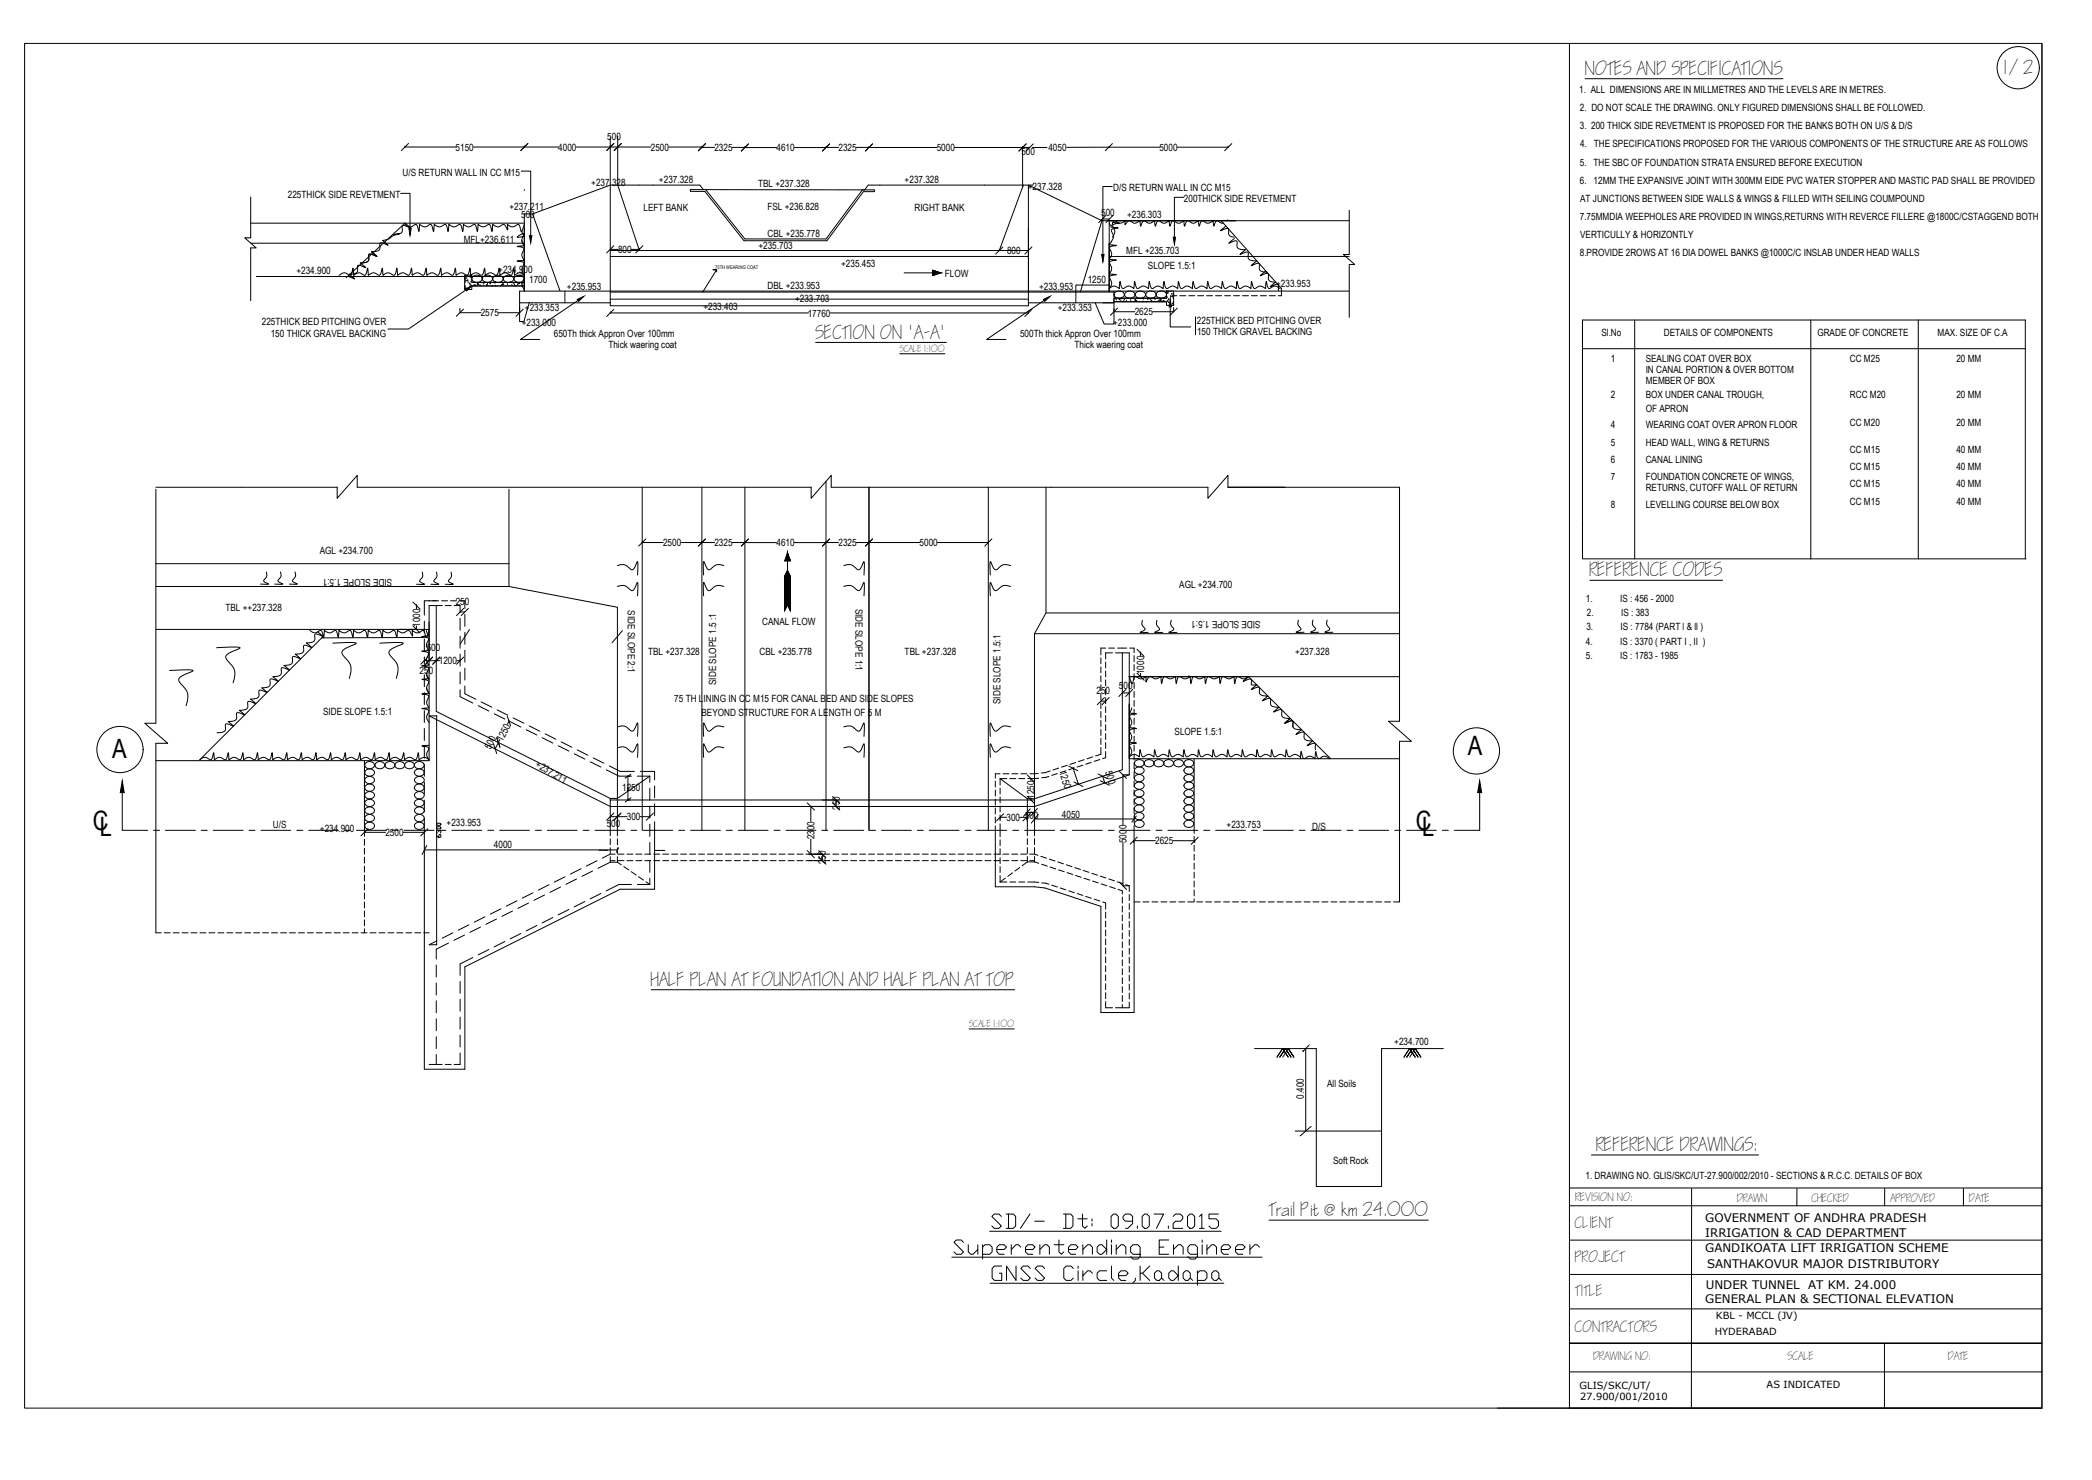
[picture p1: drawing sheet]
<svg xmlns="http://www.w3.org/2000/svg" width="1189mm" height="841mm" viewBox="0 0 1189 841" stroke-linecap="round" stroke-linejoin="round" font-family="sans-serif">
<!-- layer: STEEL -->
<g fill="none" stroke="#000" stroke-width=".57">
<path d="M14 25h1146v775h-1146zM892 25v775h-41M1160 25v775h-268M901 45h112M347 78v96h237v-69l42 20M351 77v28l12 37M230 84h.1M230 84h29M269 84h48M296 97h6v37M298 84h.1M327 84h20"/>
<path d="M347 84h.1M347 84h23M380 84h19M399 84h.1M399 84h7M416 84h25M423 84h.1M469 84h.1M477 84h-26M487 84h45M494 84h.1M542 84h39"/>
<path d="M581 84h.1M585 84h-4v22M587 84h8M630 84h.1M659 84h-53M669 84h29M698 84h.1M142 112v23M228 110h5v20M298 108h.1M400 108h-8v1h9l22 28h47l21-28M400 108l-2-3h-51l-44 17"/>
<path d="M400 108h97v1h-6M401 108l22 28h46l21-28M491 109h.1M582 105l-14 37M587 105h-94l-2 3M632 106h-5v39M673 112h-6v23M767 119v26M142 138h156M142 127h156M626 125h141M626 125l-12 41"/>
<path d="M626 124h4M630 125v41M630 138h.1M632 137l-2 2M694 125l34 39v4h-2M142 141v30M146 157h151M264 156h4v4h30v3h-30v2h-4zM264 158h.1M265 159h.1M265 160h.1M265 158h.1"/>
<path d="M265 159h1zM267 158h.1M267 157h.1M268 158h.1M269 157a2.8 2.8 0 0 1 3-1 2.8 2.8 0 0 1 2 3 2.9 2.9 0 0 1-4 2 2.9 2.9 0 0 1-2-3zM275 157a2.8 2.8 0 0 1 3-1 2.8 2.8 0 0 1 2 3 2.9 2.9 0 0 1-4 2 2.9 2.9 0 0 1-2-3zM281 157a2.8 2.8 0 0 1 3-1 2.8 2.8 0 0 1 2 3 2.9 2.9 0 0 1-4 2 2.9 2.9 0 0 1-2-3zM287 157a2.8 2.8 0 0 1 3-1 2.8 2.8 0 0 1 2 3 2.9 2.9 0 0 1-4 2 2.9 2.9 0 0 1-2-3zM293 157a2.8 2.8 0 0 1 3-1 2.8 2.8 0 0 1 2 3 2.9 2.9 0 0 1-4 2 2.9 2.9 0 0 1-2-3zM347 142h237M347 146h237M347 142h4"/>
<path d="M359 142h4M363 142h.1M407 154v-1h-2h2l-8 13M514 155h20M530 154v2v-1M530 154l4 1-4 2v-1M530 154l4 1-4 2zM568 142h.1M584 146h.1M630 146h137M767 150v30M261 175v3h12"/>
<path d="M264 164h.1M264 163h.1M264 161h.1M265 165l-33 22h-12M265 164h.1M266 161h.1M267 163h.1M267 161h.1M267 162h.1M268 162h.1M268 160h.1M268 160h30"/>
<path d="M268 163h30M269 162h1zM270 163h.1M271 162h.1M271 161h.1M272 161v1M273 162h.1M275 161h.1M277 162h-1h1M277 162h.1M278 161h.1M278 160h1"/>
<path d="M279 161h.1M279 163h1M281 163h1M281 161h.1M282 160h.1M285 162h.1M285 160h.1M286 161v1h-1zM288 162h.1M290 161h.1M291 162h.1M292 161h.1"/>
<path d="M292 162h.1M293 163h.1M294 161h.1M294 162h.1M295 161h.1M295 172v11h3l3-11M295 174v4h-12M297 161h.1M301 172h46M318 165l-15-43h-5v43M321 165v1M321 166v1"/>
<path d="M321 167v1M321 168v1M321 169v1M321 170v1M321 171v1M328 171l-32 22h11M347 178h.1M347 166h286M347 170h237M347 178h113M584 172h49v12h-6l-5-12M584 177v1h-112"/>
<path d="M593 171l-32 22h11M611 167h.1M611 168h.1M611 169h.1M611 170h.1M611 171h.1M611 172h.1M630 162h-19v4M633 169h30v-4h4v9h-4v-3h-30zM633 165v7h-6M633 171h30M633 175v2h12"/>
<path d="M634 166a2.8 2.8 0 0 1 3-1 2.8 2.8 0 0 1 2 3 2.9 2.9 0 0 1-4 2 2.9 2.9 0 0 1-2-3zM634 170h.1M636 170h.1M636 169h27M637 171h.1M637 170h.1M638 171h.1M639 171h.1M639 170h.1M640 166a2.8 2.8 0 0 1 3-1 2.8 2.8 0 0 1 2 3 2.9 2.9 0 0 1-4 2 2.9 2.9 0 0 1-2-3zM640 171h.1M641 169h.1"/>
<path d="M643 171h.1M645 170l1 1h-1zM646 169h.1M646 166a2.8 2.8 0 0 1 3-1 2.8 2.8 0 0 1 2 3 2.9 2.9 0 0 1-4 2 2.9 2.9 0 0 1-2-3zM646 171h.1M649 171h1M649 169h.1M650 170h.1M651 171h1M651 171h.1M652 166a2.8 2.8 0 0 1 3-1 2.8 2.8 0 0 1 2 3 2.9 2.9 0 0 1-4 2 2.9 2.9 0 0 1-2-4zM652 170h.1"/>
<path d="M652 169h1M653 170h.1M654 171h.1M654 171h1zM656 170h.1M658 166a2.8 2.8 0 0 1 3-1 2.8 2.8 0 0 1 2 3 2.9 2.9 0 0 1-4 2 2.9 2.9 0 0 1-2-4zM658 171h.1M659 170l1 1zM660 170h.1M660 171h.1M661 171h.1M661 171h1z"/>
<path d="M663 167h.1M663 169h.1M663 171h.1M664 171h.1M664 166h.1M664 167h.1M664 170h.1M664 172h.1M665 174v12h12M665 170h.1M665 168h1zM666 167h.1"/>
<path d="M666 169h.1M666 173h.1M666 168h.1M667 167h.1M667 170h.1M667 172h.1M667 173h.1M667 175v2h-12M667 168h2M670 168h4M676 168h3M679 180v10"/>
<path d="M681 168h3M686 168h3M691 168h3M696 168h3M701 168h3M706 168h3M711 168h4M716 168h4M721 168h4M767 165h-472v7h6M464 195h74M899 198h252"/>
<path d="M929 182v136M1029 182v136M1090 182v136M511 201h26M89 277h103M89 278v133M203 277h258M289 278v55M365 277v195M399 277v195M423 277v195M469 274v198"/>
<path d="M472 277h214M494 277v195M562 277v195M594 277v71l-6 12M698 277h97v133M899 298h.1M365 308h.1M365 308h12M387 308h19M399 308h.1M416 308h7M423 308h.1"/>
<path d="M423 308h18M448 314v30M451 308h18M469 308h.1M469 308h8M487 308h36M494 308h.1M533 308h29M562 308h.1M1151 318v-136h-252v136h252M89 333h200M89 320h200"/>
<path d="M151 325a6 6 0 0 1-1 5l3 2h-5M159 325a6 6 0 0 1-1 5l3 2h-5M168 325a6 6 0 0 1-2 5l3 2h-5M240 325a5 5 0 0 1-1 5l2 2h-4M248 325a5 5 0 0 1-1 5l2 2h-4M256 325a6 6 0 0 1-1 5l3 2h-5M289 333l62 12v127M351 321a6 6 0 0 1 8 3 7 7 0 0 0 3-5v8M351 333a6 6 0 0 1 8 3 7 7 0 0 0 3-5v8M411 321a6 6 0 0 0-8 3l-1-1-2-4v8M411 333a6 6 0 0 0-8 3l-1-1-2-4v8M448 324l1 3v20l-1-3-2 3v-20z"/>
<path d="M480 321a6 6 0 0 1 8 3 7 7 0 0 0 3-5v8M480 333a6 6 0 0 1 8 3 7 7 0 0 0 3-5v8M574 321a6 6 0 0 0-8 3l-1-1-2-4v8M574 333a6 6 0 0 0-8 2h-1l-2-4v8M903 330h76M89 358h155M237 344h.1M237 344v2M237 356v2M244 354v21h4M244 341h4M261 348h3"/>
<path d="M267 358l-6 8M354 358l-6 7M594 348h201M649 352a6 6 0 0 0 2 6l-3 1h4M657 352a6 6 0 0 0 2 6l-3 1h5M666 352a5 5 0 0 0 1 6l-3 1h5M738 352a6 6 0 0 0 1 6l-2 1h4M746 352a6 6 0 0 0 2 6l-3 1h4M754 352a6 6 0 0 0 2 6l-3 1h4M123 368h12h1l-5 3a2.9 2.9 0 0 0-2 4l1 1a8 8 0 0 1 3 10l-1 2M189 365h12l1 1-5 2a2.9 2.9 0 0 0-2 4v1a9 9 0 0 1 4 10v2M216 365h11l2 1-5 2a2.9 2.9 0 0 0-2 4v1a9 9 0 0 1 4 10l-1 2"/>
<path d="M241 375h3M241 362h-58M248 375h.1M248 375h2M260 375h1M261 375h.1M588 360h207M588 360v112M648 371h.1M648 371v2M96 381h11h3l-5 2a2.9 2.9 0 0 0-3 5l1 1a8 8 0 0 1 3 10v2M626 398h2"/>
<path d="M642 394h-4M642 385h153M648 385h.1M648 383v2M676 385h.1M676 384v1M710 384h.1M244 407l103 51h241l54-18M244 407h4v130h-4M289 410h.1M289 410l-1 2M351 413a6 6 0 0 1 8 2 7 7 0 0 0 3-4v7"/>
<path d="M411 413a6 6 0 0 0-8 2h-1l-2-4v7M480 413a6 6 0 0 1 8 2 7 7 0 0 0 3-4v7M574 413a6 6 0 0 0-8 2h-1l-2-4v7M89 432h155v-88h4v60l99 50M89 422v108M207 432v41h12M208 434a2.5 2.5 0 0 1 3-1 2.5 2.5 0 0 1 1 3 2.5 2.5 0 0 1-3 1 2.5 2.5 0 0 1-1-3zM208 438a2.5 2.5 0 0 1 3-1 2.5 2.5 0 0 1 1 3 2.5 2.5 0 0 1-3 1 2.5 2.5 0 0 1-1-3zM214 434a2.5 2.5 0 0 1 3-1 2.5 2.5 0 0 1 1 3 2.5 2.5 0 0 1-3 1 2.5 2.5 0 0 1-1-3zM219 434a2.5 2.5 0 0 1 4-1 2.5 2.5 0 0 1 1 3 2.5 2.5 0 0 1-4 1 2.5 2.5 0 0 1-1-3zM225 434a2.5 2.5 0 0 1 3-1 2.5 2.5 0 0 1 1 3 2.5 2.5 0 0 1-3 1 2.5 2.5 0 0 1-1-3zM231 434a2.5 2.5 0 0 1 3-1 2.5 2.5 0 0 1 1 3 2.5 2.5 0 0 1-4 1 2.5 2.5 0 0 1 0-3z"/>
<path d="M236 434a2.5 2.5 0 0 1 3-1 2.5 2.5 0 0 1 1 3 2.5 2.5 0 0 1-3 1 2.5 2.5 0 0 1-1-3zM236 438a2.5 2.5 0 0 1 3-1 2.5 2.5 0 0 1 1 3 2.5 2.5 0 0 1-3 1 2.5 2.5 0 0 1-1-3zM281 426h.1M283 422h.1M283 422l-2 4M284 420l-1 2M351 425a6 6 0 0 1 8 2 7 7 0 0 0 3-4v7M359 440l-4 2M411 425a6 6 0 0 0-8 2h-1l-2-4v7M480 425a6 6 0 0 1 8 2 7 7 0 0 0 3-4v7M574 425a6 6 0 0 0-8 2 7 7 0 0 1-3-4v7M610 437h.1"/>
<path d="M610 437l3 9M644 431h151M645 432a2.5 2.5 0 0 1 4 0 2.5 2.5 0 0 1 1 3 2.5 2.5 0 0 1-4 1 2.5 2.5 0 0 1-1-4zM645 437a2.5 2.5 0 0 1 4-1 2.5 2.5 0 0 1 1 3 2.5 2.5 0 0 1-4 1 2.5 2.5 0 0 1-1-3zM651 432a2.5 2.5 0 0 1 3 0 2.5 2.5 0 0 1 1 3 2.5 2.5 0 0 1-3 1 2.5 2.5 0 0 1-1-4zM656 432a2.5 2.5 0 0 1 4 0 2.5 2.5 0 0 1 1 3 2.5 2.5 0 0 1-4 1 2.5 2.5 0 0 1-1-4zM662 432a2.5 2.5 0 0 1 3 0 2.5 2.5 0 0 1 1 3 2.5 2.5 0 0 1-3 1 2.5 2.5 0 0 1-1-4zM668 432a2.5 2.5 0 0 1 3 0 2.5 2.5 0 0 1 1 3 2.5 2.5 0 0 1-3 1 2.5 2.5 0 0 1-1-4zM673 432a2.5 2.5 0 0 1 4 0 2.5 2.5 0 0 1 1 3 2.5 2.5 0 0 1-4 1 2.5 2.5 0 0 1-1-4zM673 437a2.5 2.5 0 0 1 4-1 2.5 2.5 0 0 1 1 3 2.5 2.5 0 0 1-4 1 2.5 2.5 0 0 1-1-3zM679 431v41M795 421v92"/>
<path d="M69 450v22M208 442a2.5 2.5 0 0 1 3-1 2.5 2.5 0 0 1 1 4 2.5 2.5 0 0 1-3 0 2.5 2.5 0 0 1-1-3zM208 451a2.5 2.5 0 0 1 3-1 2.5 2.5 0 0 1 1 3 2.5 2.5 0 0 1-3 1 2.5 2.5 0 0 1-1-3zM208 446a2.5 2.5 0 0 1 3 0 2.5 2.5 0 0 1 1 3 2.5 2.5 0 0 1-3 1 2.5 2.5 0 0 1-1-4zM208 459a2.5 2.5 0 0 1 3 0 2.5 2.5 0 0 1 1 3 2.5 2.5 0 0 1-3 1 2.5 2.5 0 0 1-1-4zM208 455a2.5 2.5 0 0 1 3-1 2.5 2.5 0 0 1 1 4 2.5 2.5 0 0 1-3 0 2.5 2.5 0 0 1-1-3zM236 446a2.5 2.5 0 0 1 3 0 2.5 2.5 0 0 1 1 3 2.5 2.5 0 0 1-3 1 2.5 2.5 0 0 1-1-4zM236 455a2.5 2.5 0 0 1 3-1 2.5 2.5 0 0 1 1 4 2.5 2.5 0 0 1-3 0 2.5 2.5 0 0 1-1-3zM236 442a2.5 2.5 0 0 1 4-1 2.5 2.5 0 0 1 0 4 2.5 2.5 0 0 1-3 0 2.5 2.5 0 0 1-1-3zM236 451a2.5 2.5 0 0 1 4-1 2.5 2.5 0 0 1 0 3 2.5 2.5 0 0 1-3 1 2.5 2.5 0 0 1-1-3zM236 459a2.5 2.5 0 0 1 4 0 2.5 2.5 0 0 1 0 3 2.5 2.5 0 0 1-3 1 2.5 2.5 0 0 1-1-4zM347 454v18"/>
<path d="M347 455h241M357 448h.1M358 441h-1v14M359 453l-4 3M369 441l-18 13h-4M461 458v9M467 455h8v3h-8M568 442l16 12M584 454v18M586 442h.1M586 442v2M586 453v2"/>
<path d="M613 446h.1M627 441l1 4M642 440v-69h-4v66l-50 17h-4M642 440h-4v29M645 441a2.5 2.5 0 0 1 4-1 2.5 2.5 0 0 1 1 3 2.5 2.5 0 0 1-4 1 2.5 2.5 0 0 1-1-3zM645 449a2.5 2.5 0 0 1 4 0 2.5 2.5 0 0 1 1 3 2.5 2.5 0 0 1-4 1 2.5 2.5 0 0 1-1-4zM645 458a2.5 2.5 0 0 1 4-1 2.5 2.5 0 0 1 1 4 2.5 2.5 0 0 1-4 0 2.5 2.5 0 0 1-1-3zM645 445a2.5 2.5 0 0 1 4-1 2.5 2.5 0 0 1 1 4 2.5 2.5 0 0 1-4 0 2.5 2.5 0 0 1-1-3zM645 454a2.5 2.5 0 0 1 4-1 2.5 2.5 0 0 1 1 3 2.5 2.5 0 0 1-4 1 2.5 2.5 0 0 1-1-3zM673 441a2.5 2.5 0 0 1 4-1 2.5 2.5 0 0 1 1 3 2.5 2.5 0 0 1-4 1 2.5 2.5 0 0 1-1-3zM673 449a2.5 2.5 0 0 1 4 0 2.5 2.5 0 0 1 1 3 2.5 2.5 0 0 1-4 1 2.5 2.5 0 0 1-1-4zM673 445a2.5 2.5 0 0 1 4-1 2.5 2.5 0 0 1 1 4 2.5 2.5 0 0 1-4 0 2.5 2.5 0 0 1-1-3z"/>
<path d="M673 458a2.5 2.5 0 0 1 4-1 2.5 2.5 0 0 1 1 4 2.5 2.5 0 0 1-4 0 2.5 2.5 0 0 1-1-3zM673 454a2.5 2.5 0 0 1 4-1 2.5 2.5 0 0 1 1 3 2.5 2.5 0 0 1-4 1 2.5 2.5 0 0 1-1-3zM841 450v22M208 464a2.5 2.5 0 0 1 3-1 2.5 2.5 0 0 1 1 3 2.5 2.5 0 0 1-3 1 2.5 2.5 0 0 1-1-3zM208 468a2.5 2.5 0 0 1 3-1 2.5 2.5 0 0 1 1 4 2.5 2.5 0 0 1-3 0 2.5 2.5 0 0 1-1-3zM236 468a2.5 2.5 0 0 1 3-1 2.5 2.5 0 0 1 1 4 2.5 2.5 0 0 1-3 0 2.5 2.5 0 0 1-1-3zM236 464a2.5 2.5 0 0 1 4-1 2.5 2.5 0 0 1 0 3 2.5 2.5 0 0 1-3 1 2.5 2.5 0 0 1-1-3zM248 475l1 1h1l1-1h-2v1M248 470h2l1 1h-2zM248 468h2l1 1h-2zM249 473v-1h-1l1 1M249 472h2l-1 1"/>
<path d="M347 464h4M351 464h.1M351 464h5M364 464h5M369 464h.1M372 472v33h-20l-88 44v59h-23v-135h-12M461 477v8h6M566 472v32h22l6 1 32 10v60h18v-103M572 464h-4v2M580 464h3v2M588 465h56M588 467v-5h-4v5"/>
<path d="M590 463l-4 5M638 479v24h4M645 462a2.5 2.5 0 0 1 4 0 2.5 2.5 0 0 1 1 3 2.5 2.5 0 0 1-4 1 2.5 2.5 0 0 1-1-4zM645 467a2.5 2.5 0 0 1 4-1 2.5 2.5 0 0 1 1 3 2.5 2.5 0 0 1-4 1 2.5 2.5 0 0 1-1-3zM646 464l-3 3M657 478h-13v1M667 478h12v1M673 462a2.5 2.5 0 0 1 4 0 2.5 2.5 0 0 1 1 3 2.5 2.5 0 0 1-4 1 2.5 2.5 0 0 1-1-4zM673 467a2.5 2.5 0 0 1 4-1 2.5 2.5 0 0 1 1 3 2.5 2.5 0 0 1-4 1 2.5 2.5 0 0 1-1-3zM241 483h110M243 480l-3 6M341 483h4"/>
<path d="M352 482l-2 2M372 483h6M459 485h8v4h-8M370 562h207M551 585h25M713 596h35v78h37v-78h35M740 598h.1M742 596v47M744 594l-4 4M736 643h49M745 640l-6 5M904 656h95"/>
<path d="M892 675h269M961 675v125M1021 675v10M1071 675v10M1116 675v10M562 700h132M721 693h91M892 685h268M541 714h176M892 705h268M563 729h133M892 724h268"/>
<path d="M892 744h268M892 780h268M1071 763v37M1160 763h-268h268"/>
<circle cx="1147" cy="38" r="12"/>
<circle cx="68" cy="426" r="13"/>
<circle cx="839" cy="427" r="13"/>
</g>
<!-- layer: 0 -->
<g fill="none" stroke="#000" stroke-width=".57">
<path d="M232 82l-4 4M300 82l-4 4M349 82l-4 4M353 82l-4 4M401 82l-4 4M425 82l-4 4M471 82l-4 4M496 82l-4 4M583 82l-4 4M587 82l-4 4M632 82l-4 4M700 82l-4 4"/>
<path d="M142 135h-3l7 6h-4M230 127a4 4 0 0 0 6 1h1l1 4v-5a4 4 0 0 0 7 1h1v4l1-5a4 4 0 0 0 6 1h1l1 4v-5a4 4 0 0 0 6 1l2 4v-5a4 4 0 0 0 7 1l1 4 1-5a4 4 0 0 0 6 1h1l1 4v-5a4 4 0 0 0 6 1h1l2 3-1-4a4 4 0 0 0 7 1l1 4 2-5M297 137l1 3h-4h3a1.1 1.1 0 0 1 1 1 1.1 1.1 0 0 1 0 1 4 4 0 0 0 0 6h-4l3 1a1.1 1.1 0 0 1 1 0 1.1 1.1 0 0 1 0 2 4 4 0 0 0 0 5l-4 1h3a1.1 1.1 0 0 1 1 1 1.1 1.1 0 0 1 0 1 4 4 0 0 0 0 6M297 131l1 3-4 1a3 3 0 0 1 4-2l-1 1a4 4 0 0 0 1 6M349 140l-4 4M365 140l-4 4M628 122l-4 4M630 127l1 1h1a2.2 2.2 0 0 1 2-2 3 3 0 0 0 6-1l-1 3 1-1a2.4 2.4 0 0 1 2-2 2.4 2.4 0 0 1 2 2h2l2-2v4l1-2a1.3 1.3 0 0 1 1-2 1.3 1.3 0 0 1 1 1 3 3 0 0 0 5-1l1 3a2.5 2.5 0 0 1 2-3v1a3 3 0 0 0 5-1l1 4 1-2a1.3 1.3 0 0 1 0-2 1.3 1.3 0 0 1 2 1 3 3 0 0 0 5-1v4l1-2a1.3 1.3 0 0 1 1-2 1.3 1.3 0 0 1 1 1 3 3 0 0 0 5-1l1 3a2.5 2.5 0 0 1 1-3l1 1a3 3 0 0 0 5-1l1 4v-1a1.7 1.7 0 0 1 0-2 1.7 1.7 0 0 1 2 0l3 1M630 139h4l-2 1a1.1 1.1 0 0 0-1 1 1.1 1.1 0 0 0 0 1 4 4 0 0 1-1 5l4 1h-2a1.1 1.1 0 0 0-1 1 1.1 1.1 0 0 0 0 1 4 4 0 0 1-1 6h4l-2 1a1.1 1.1 0 0 0-1 0 1.1 1.1 0 0 0 0 1 4 4 0 0 1-1 6M630 138v27M631 129l4 1h-2a1.1 1.1 0 0 0-1 1 1.1 1.1 0 0 0 0 1 4 4 0 0 1-1 5M632 126l4 1h-2a1.1 1.1 0 0 0-2 1 1.1 1.1 0 0 0 1 1 4 4 0 0 1-1 6"/>
<path d="M633 122l-5 4M697 128l-3 3 3-1h1a3 3 0 0 0 0 4 3 3 0 0 0 3 1M698 125h.1M700 125h.1M701 136l-3 2h2a2 2 0 0 1 3-1v1a2.9 2.9 0 0 0 0 3 2.9 2.9 0 0 0 3 1h2l-3 3 1-1a2 2 0 0 1 3 0 3 3 0 0 0 1 3 3 3 0 0 0 3 1h1l-3 3 3-1a1.2 1.2 0 0 1 1 0 1.2 1.2 0 0 1 1 1 3 3 0 0 0 1 3 3 3 0 0 0 3 1M205 149a4 4 0 0 0 5-2v-2a1.5 1.5 0 0 1 2 0l2 1-3-3a3 3 0 0 0 5-3 1.2 1.2 0 0 1 0-2 1.2 1.2 0 0 1 2 0l3 1-4-2a8 8 0 0 0 6-3l4-1h-3a3 3 0 0 0 5-2v-1a1.2 1.2 0 0 1 0-2 1.2 1.2 0 0 1 1 0l3 1-3-2-33 30M211 143l3 3-1-1a2 2 0 0 0-3 0h-1a3 3 0 0 1 0 3 3 3 0 0 1-3 1h-1l3 3h-2a2 2 0 0 0-3-1 3 3 0 0 1 0 4 3 3 0 0 1-3 1h-2l4 3-1-1a2.7 2.7 0 0 0-4 0M298 156h-1a3 3 0 0 0-5 0v-4l-1 3a1.1 1.1 0 0 1 0 1 1.1 1.1 0 0 1-1 0 4 4 0 0 0-6 0v-4l-1 3a1.1 1.1 0 0 1 0 1 1.1 1.1 0 0 1-2 0 4 4 0 0 0-5 0l-1-4v3a1.1 1.1 0 0 1-1 1 1.1 1.1 0 0 1-1 0 4 4 0 0 0-6 0v-4l-1 3a1.1 1.1 0 0 1 0 1 1.1 1.1 0 0 1-1 0 4 4 0 0 0-6 0v-4l-1 3a1.1 1.1 0 0 1 0 1 1.1 1.1 0 0 1-2 0 4 4 0 0 0-5 0l-1-4v3a1.2 1.2 0 0 1-1 1 1.2 1.2 0 0 1-1 0 4 4 0 0 0-5 0l-1-4-1 3a1.1 1.1 0 0 1 0 1 1.1 1.1 0 0 1-1 0 4 4 0 0 0-6 0v-4l-1 3a1.1 1.1 0 0 1 0 1 1.1 1.1 0 0 1-2 0 4 4 0 0 0-5 0v-4l-1 3a1.1 1.1 0 0 1-1 1 1.1 1.1 0 0 1-1 0 4 4 0 0 0-5 0l-1-4v3a1.1 1.1 0 0 1-1 1 1.1 1.1 0 0 1-1 0 4 4 0 0 0-6 0v-4l-1 3a1.1 1.1 0 0 1 0 1 1.1 1.1 0 0 1-2 0 4 4 0 0 0-5 0v-4l-1 3a1.1 1.1 0 0 1-1 1 1.1 1.1 0 0 1-1 0 4 4 0 0 0-5 0M570 140l-4 4M586 140l-4 4M719 154l-3 3 4-2a.9 .9 0 0 1 1 1 .9 .9 0 0 1 0 1 3 3 0 0 0 1 3 3 3 0 0 0 3 0M767 145h-4l7 5h-3"/>
<path d="M263 176l-4 4M297 176l-4 4M349 176l-4 4M586 176l-4 4M630 164l1-1a3 3 0 0 1 5 1v-4l1 3a1.1 1.1 0 0 0 1 1 1.1 1.1 0 0 0 1 0 4 4 0 0 1 5 0l1-4v3a1.1 1.1 0 0 0 1 1 1.1 1.1 0 0 0 1 0 4 4 0 0 1 6 0v-4l1 3a1.1 1.1 0 0 0 0 1 1.1 1.1 0 0 0 2 0 4 4 0 0 1 5 0v-4l1 3a1.1 1.1 0 0 0 1 1 1.1 1.1 0 0 0 1 0 4 4 0 0 1 5 0l1-4v3a1.1 1.1 0 0 0 1 1 1.1 1.1 0 0 0 1 0 4 4 0 0 1 6 0v-4l1 3a1.1 1.1 0 0 0 0 1 1.1 1.1 0 0 0 2 0 4 4 0 0 1 5 0v-4l1 3a1.1 1.1 0 0 0 1 1 1.1 1.1 0 0 0 1 0 4 4 0 0 1 5 0l1-4v3a1.1 1.1 0 0 0 1 1 1.1 1.1 0 0 0 1 0 4 4 0 0 1 6 0v-4l1 3a1.1 1.1 0 0 0 0 1 1.1 1.1 0 0 0 1 0 4 4 0 0 1 6 0v-4l1 3a1.1 1.1 0 0 0 0 1 1.1 1.1 0 0 0 2 0 4 4 0 0 1 5 0l1-4v3a1.1 1.1 0 0 0 1 1 1.1 1.1 0 0 0 1 0 4 4 0 0 1 5 0M635 175l-4 4M669 175l-4 4M725 160l-3 3h1a2.6 2.6 0 0 1 4-1v3M192 277v6l11-13v7M461 277v6l11-13v7M686 277v6l12-13v7M367 306l-4 4"/>
<path d="M401 306l-4 4M425 306l-4 4M471 306l-4 4M496 306l-4 4M564 306l-4 4M176 358a4 4 0 0 0 6 0l1 1 1 3v-4a4 4 0 0 0 7 0v1l1 3 1-4a4 4 0 0 0 6 0l1 1 1 3v-4a4 4 0 0 0 6 0l1 1 1 3v-4a4 4 0 0 0 6 0l1 1 1 3 1-4a4 4 0 0 0 6 0l1 1v3l1-4a4 4 0 0 0 6 0l2 3v-3a4 4 0 0 0 7 0l1 4 2-4M180 359l4 3-2-1a2 2 0 0 0-3 0 3 3 0 0 1 0 3 3 3 0 0 1-4 1h-1l3 3-1-1a2 2 0 0 0-3 0h-1a3 3 0 0 1 0 4 3 3 0 0 1-3 1h-1l3 2h-2a1.5 1.5 0 0 0-3 0 3 3 0 0 1 0 3 3 3 0 0 1-3 1h-2l4 3-3-1a1.5 1.5 0 0 0-2 0 2.9 2.9 0 0 1 0 3 2.9 2.9 0 0 1-4 1h-1l3 3h-1a2.1 2.1 0 0 0-4-1v1a2.9 2.9 0 0 1 0 3 2.9 2.9 0 0 1-3 1h-1l3 3-2-1a2.1 2.1 0 0 0-3 0 3 3 0 0 1 0 3 3 3 0 0 1-3 1h-2l3 3-1-1a2.1 2.1 0 0 0-3 0 3 3 0 0 1-1 4 3 3 0 0 1-3 1h-1l3 2-2-1a1.4 1.4 0 0 0-1 0 1.4 1.4 0 0 0-2 1 2.9 2.9 0 0 1 0 3 2.9 2.9 0 0 1-3 1h-1l3 3-2-1a2.1 2.1 0 0 0-3 0 2.9 2.9 0 0 1 0 3 2.9 2.9 0 0 1-3 1h-2M235 356l4 4M235 342l4 4M241 353v7M242 358l2 3-4 1h2a1.1 1.1 0 0 1 1 1 1.1 1.1 0 0 1 0 1 4 4 0 0 0 1 6h-4h2a1.1 1.1 0 0 1 1 1 1.1 1.1 0 0 1 0 1 4 4 0 0 0 1 6h-4l2 1a1.1 1.1 0 0 1 1 0 1.1 1.1 0 0 1 0 2 4 4 0 0 0 1 5M244 341h-3v9"/>
<path d="M246 341h3M248 344h3M251 341h3M253 344h3M256 341h3M258 344h3v4M261 341h3v5M261 351v7M263 346l-4 4M264 349v7M264 359v7M266 346l-4 4"/>
<path d="M184 362l-70 70v-1a4 4 0 0 1 6 1l1-1v-3l1 4a4 4 0 0 1 6 0l2-4v4a4 4 0 0 1 6 0l1-1 1-3v4l1-1a4 4 0 0 1 6 1v-1l1-3 1 4a4 4 0 0 1 6 0l1-1 1-3v4a4 4 0 0 1 6 0l1-1 1-3v4l1-1a4 4 0 0 1 6 1v-1l1-3 1 4 1-1a4 4 0 0 1 5 1l1-1 1-3v4a4 4 0 0 1 6 0l2-4v4a4 4 0 0 1 6 0l1-1 1-3 1 4v-1a4 4 0 0 1 6 1l1-1 1-3v4a4 4 0 0 1 6 0l1-1 1-3v4a4 4 0 0 1 6 0l1-1 1-3 1 4a4 4 0 0 1 6 0l1-1v-3l1 4 1-1a4 4 0 0 1 5 1l1-1 1-3v4a4 4 0 0 1 6 0M241 363v7M241 373v7M243 373l-4 4M246 373l-4 4M250 373l-4 4M261 362v6M261 372v6M263 373l-4 4M264 370v6M264 380v6M626 374v3"/>
<path d="M626 379v3M628 368h-2v4M628 376v4M630 368h3M632 371h-4v4M634 371h4M635 368h5M642 368h2v3M644 373v3M644 378v3M646 369l4 4M241 383v7"/>
<path d="M241 394v6M242 391l2 3h-4l2 1a1.1 1.1 0 0 1 2 0 1.1 1.1 0 0 1-1 2 4 4 0 0 0 1 5l-4 1h2a1.1 1.1 0 0 1 2 1 1.1 1.1 0 0 1-1 1 4 4 0 0 0 1 6M242 383l2 3h-4h2a1.1 1.1 0 0 1 2 1 1.1 1.1 0 0 1-1 1 4 4 0 0 0 1 6M261 382v7M261 392v4l8 4M264 390v4l6 3M273 399l6 3M626 384v3M626 389v4M626 394v4M626 399v4M628 396l-4 4"/>
<path d="M628 381v4M628 386v4M628 391v4M628 397v3M630 396l-4 4M640 392l-4 4M642 384l1 4 1-2a1.4 1.4 0 0 1 1-2 1.4 1.4 0 0 1 2 1 3 3 0 0 0 4-1v4l1-2a2 2 0 0 1 1-2 2 2 0 0 1 3 1 3 3 0 0 0 4-1v4l1-2a1.2 1.2 0 0 1 0-1 1.2 1.2 0 0 1 2 0 3 3 0 0 0 5-1v4l1-2a1.2 1.2 0 0 1 1-1 1.2 1.2 0 0 1 1 0 3 3 0 0 0 5-1l1 4v-2a1.2 1.2 0 0 1 1-1 1.2 1.2 0 0 1 1 0 3 3 0 0 0 6-1v4l1-2a1.2 1.2 0 0 1 0-1 1.2 1.2 0 0 1 2 0 3 3 0 0 0 5-1v4l1-2a1.2 1.2 0 0 1 1-1 1.2 1.2 0 0 1 1 0 3 3 0 0 0 5-1l1 4v-2a1.2 1.2 0 0 1 1-1 1.2 1.2 0 0 1 1 0 3 3 0 0 0 6-1M642 385h.1M644 392l-4 4M644 383v3M644 388v3M644 393v3"/>
<path d="M644 398v3M646 383l4 4M710 385l-4 2h1a2.7 2.7 0 0 1 4-1v3h3l-3 3 2-1a1.5 1.5 0 0 1 3 0 2.9 2.9 0 0 0 0 3 2.9 2.9 0 0 0 3 1l2 1-4 2h2a2 2 0 0 1 3-1v1a2.9 2.9 0 0 0 0 3 2.9 2.9 0 0 0 3 1h2l-3 3 1-1a2 2 0 0 1 3 0 3 3 0 0 0 1 3 3 3 0 0 0 3 1h1l-3 3h1a2.7 2.7 0 0 1 4-1v3M710 385l46 46M710 385h.1M89 411h-7l13 11h-6M241 404v7M241 414v7M248 407h.1M272 401l6 3M281 406l6 3M282 419l2 6"/>
<path d="M283 403l6 3M288 407l2 6M290 410l6 3M292 408l6 3M299 415l6 3M301 412l6 4M308 419l6 3M310 417l6 3M626 404v4M626 409v4M626 415v3M626 420v3"/>
<path d="M628 402v3M628 407v3M628 412v3M628 417v3M642 400v31h5M643 402l-1 3 4 1h-3a1.1 1.1 0 0 0-1 1 1.1 1.1 0 0 0 0 1 4 4 0 0 1 0 5l4 1h-3a1.1 1.1 0 0 0-1 1 1.1 1.1 0 0 0 0 1 4 4 0 0 1 0 6h4l-3 1a1.1 1.1 0 0 0-1 0 1.1 1.1 0 0 0 0 2 4 4 0 0 1 0 5M644 403v3M644 408v4M644 413v4M644 418v4M733 408l-3 3 2-1a1.5 1.5 0 0 1 3 0 3 3 0 0 0 0 4 3 3 0 0 0 3 1h2l-4 2h3a1.5 1.5 0 0 1 2 0 2.9 2.9 0 0 0 0 3 2.9 2.9 0 0 0 4 1h1l-3 3 1-1a2.7 2.7 0 0 1 3 0l1 3M795 410h-6l13 11h-7"/>
<path d="M241 424v7M241 434v7M244 423l-4 1h2a1.1 1.1 0 0 1 2 1 1.1 1.1 0 0 1-1 1 4 4 0 0 0 1 6M280 423l2 5M317 424l6 3M319 422l6 3M326 428l6 3M328 426l6 3M335 433l7 3M337 431l6 3M345 437l7 4h7M346 435l6 3h9"/>
<path d="M364 438h8v5M568 440h-2v2M570 440h3M575 440h3M580 440h4M590 439l-5 1M597 438l-5 1M601 440l-3 1M602 436l-4 2M606 438l-3 1M606 435l-3 1M607 435l5 3"/>
<path d="M611 436l-4 1M611 433l-3 1M615 435l-3 1M616 432l-3 1M620 433l-3 1M621 430l-3 1M624 440l5 2M625 432l-3 1M626 425v4l-3 1M628 422v3M628 427v4h-1M636 438l4 4"/>
<path d="M642 430a3 3 0 0 1 5 0l1-4 1 3a1.2 1.2 0 0 0 0 1 1.2 1.2 0 0 0 1 0 3 3 0 0 1 6 0v-4l1 3a1.2 1.2 0 0 0 0 1 1.2 1.2 0 0 0 2 0 3 3 0 0 1 5 0l1-4v3a1.2 1.2 0 0 0 1 1 1.2 1.2 0 0 0 1 0 3 3 0 0 1 5 0l1-4v3a1.2 1.2 0 0 0 1 1 1.2 1.2 0 0 0 1 0 3 3 0 0 1 6 0v-4l1 3a1.2 1.2 0 0 0 0 1 1.2 1.2 0 0 0 2 0 3 3 0 0 1 5 0v-4l1 3a1.2 1.2 0 0 0 1 1 1.2 1.2 0 0 0 1 0 3 3 0 0 1 5 0l1-4v3a1.2 1.2 0 0 0 1 1 1.2 1.2 0 0 0 1 0 3 3 0 0 1 6 0v-4l1 3a1.2 1.2 0 0 0 0 1 1.2 1.2 0 0 0 2 0 3 3 0 0 1 5 0v-4l1 3a1.2 1.2 0 0 0 1 1 1.2 1.2 0 0 0 1 0 3 3 0 0 1 5 0l1-4v3a1.2 1.2 0 0 0 1 1 1.2 1.2 0 0 0 1 0 3 3 0 0 1 6 0v-4l1 3a1.2 1.2 0 0 0 0 1 1.2 1.2 0 0 0 1 0 3 3 0 0 1 6 0M644 423v4M644 429v3M644 434v3M644 439v3M739 431v-4l1 3a1.2 1.2 0 0 0 1 1 1.2 1.2 0 0 0 1 0 3 3 0 0 1 5 0l1-4v3a1.2 1.2 0 0 0 1 1 1.2 1.2 0 0 0 1 0 3 3 0 0 1 6 0M241 444v7M241 455v6M357 455h.1M357 441h.1M362 441h7v4M369 448v7"/>
<path d="M369 458v7M372 447v6M372 457v7M459 456l4 4M473 456l4 4M473 453l4 4M566 444v3M566 449v3M566 454v3M566 459v4M568 448v3M568 453v3"/>
<path d="M568 458v3M572 442h-4v4M574 442h3M579 442h3M584 453l4 4M584 440l4 4M585 460l-3 4M590 459l-4 5M590 442h-6M596 441l-4 1M610 444l5 3M625 444l5 2"/>
<path d="M644 444v3M644 449v3M644 454v3M644 459v3M69 472h15M87 472h4M94 472h17M114 472h4M121 472h17M142 472h3M148 472h17M169 472h3"/>
<path d="M175 472h17M196 472h3M203 472h17M207 473v2M207 477v3M209 471l-4 4M223 472h3M230 472h17M241 465v8M243 471l-4 4M250 472h3M257 472h17"/>
<path d="M277 472h4M284 472h17M304 472h4M311 472h17M331 472h4M338 472h17M347 472v3M347 477v3M349 462l-4 4M351 472v3M351 477v3M353 462l-4 4"/>
<path d="M359 472h3M365 472h17M369 468v7M369 479v7M371 462l-4 4M372 467v5M386 472h3M392 472h17M413 472h3M420 472h17M440 472h3M447 472h17"/>
<path d="M467 472h3M474 472h17M494 472h4M501 472h17M521 472h4M528 472h17M548 472h4M555 472h17M566 464v4M566 469v3M568 463v3M568 468v8"/>
<path d="M568 477v4M570 462l-4 4M576 472h3M582 472h17M584 472v3M584 477v3M585 462l-4 4M588 472v3M588 477v3M603 472h3M609 472h17M630 472h3"/>
<path d="M637 472h17M644 464v4M644 469v3M646 476l-4 4M657 472h3M664 472h17M679 472v2M679 475v4M681 476l-4 4M684 472h3M691 472h17M711 472h4"/>
<path d="M718 472h17M738 472h4M745 472h17M765 472h4M772 472h17M793 472h3M799 472h17M820 472h3M826 472h15M207 482v3M207 487v4M207 492v4"/>
<path d="M207 497v4M321 498l-6 3M328 499l-6 4M330 494l-6 3M337 495l-6 3M339 489l-6 3M347 490h4l2 1M347 489h3M347 482v3M347 487v3M347 490l-7 3M350 485h-3l-5 3"/>
<path d="M351 482v3M351 487v3M351 485h4M351 489h4M355 492l2 2M356 485h4M356 489h4M359 495l2 2M361 485h4M361 489h4M363 498l3 2M366 485h4"/>
<path d="M366 489h4M369 489v7M369 499v4M372 485h3M372 489h3M377 485h3M377 489h3M382 485h3M382 489h3M387 485h3M387 489h3M392 485h3"/>
<path d="M392 489h3M397 485h3M397 489h3M402 485h3M402 489h3M407 485h4M407 489h4M412 485h4M412 489h4M417 485h4M417 489h4M422 485h4"/>
<path d="M422 489h4M427 485h4M427 489h4M433 485h3M433 489h3M438 485h3M438 489h3M443 485h3M443 489h3M448 485h3M448 489h3M453 485h3"/>
<path d="M453 489h3M458 485h3M458 489h3M459 483l4 4M463 485h3M463 489h3M465 487l4 4M465 483l4 4M468 485h4M468 489h4M473 485h4M473 489h4"/>
<path d="M478 485h4M478 489h4M483 485h4M483 489h4M489 485h3M489 489h3M494 485h3M494 489h3M499 485h3M499 489h3M504 485h3M504 489h3"/>
<path d="M509 485h3M509 489h3M514 485h3M514 489h3M519 485h3M519 489h3M524 485h4M524 489h4M529 485h4M529 489h4M534 485h4M534 489h4"/>
<path d="M539 485h4M539 489h4M544 485h4M544 489h4M550 485h3M550 489h3M555 485h3M555 489h3M560 485h3M560 489h3M565 485h3M565 489h3"/>
<path d="M568 482v4M568 487v4M568 492v4M568 498v3M570 485h3M570 489h3M571 499l-3 2M575 485h3M575 489h3M575 496l-2 2M580 493l-3 2M580 485h3"/>
<path d="M580 489h3M584 482v3M584 487v3M584 490h4M584 490l-3 2M585 485l5 1M585 489h3M588 482v3M588 487v3M588 490l2 1M591 487l4 1M592 491l3 1"/>
<path d="M596 488l4 1M597 493l3 1M601 490l3 1M602 494l3 1M606 491l3 1M606 496l4 1M611 493l3 1M611 497l3 2M616 495l3 1M616 499l3 1M620 496l4 1M625 498l3 1"/>
<path d="M630 499l3 2M679 480v4M679 485v4M679 490v4M679 496v3M207 502v4M207 507v4M207 513v3M207 518v3M285 516l-6 3M291 518l-6 3M294 512l-6 3"/>
<path d="M300 513l-6 3M303 507l-6 3M309 509l-6 3M312 503l-6 3M319 504l-6 3M323 517l-6 3M332 512l-6 3M342 508l-7 3M359 503h-7l-7 3M362 503h7M367 501l2 2M568 501h4"/>
<path d="M574 501h3M579 501h3M584 501h6M592 502h4M598 503l3 1M603 505l3 1M607 506l4 1M612 508l3 1M617 509l3 1M621 501l3 1M622 511l3 1M626 502l3 1"/>
<path d="M627 513h1v4M628 518v4M631 504l3 1M635 501l3 1M635 505l3 1v2M636 501l4 4M638 510v3M638 515v3M638 520v3M640 503h2v4M642 508v4M642 513v4"/>
<path d="M642 519v3M644 513h4M650 513h3M655 513h3M660 513h3M665 513h3M670 513h3M675 513h3M679 501v3M679 506v3M679 511v2M680 513h3"/>
<path d="M685 513h4M690 513h4M695 513h4M700 513h4M705 513h4M711 513h3M716 513h3M721 513h3M726 513h3M731 513h3M736 513h3M741 513h3"/>
<path d="M746 513h4M751 513h4M756 513h4M761 513h4M767 513h3M772 513h3M777 513h3M782 513h3M787 513h3M792 513h3M89 530h3M93 530h4"/>
<path d="M98 530h4M103 530h4M109 530h3M114 530h3M119 530h3M124 530h3M129 530h3M134 530h3M139 530h3M144 530h4M149 530h4M154 530h4"/>
<path d="M159 530h4M165 530h3M170 530h3M175 530h3M180 530h3M185 530h3M190 530h3M195 530h3M200 530h4M205 530h4M207 523v3M207 528v2"/>
<path d="M210 530h4M215 530h4M220 530h4M226 530h3M231 530h3M236 530h3M241 530h3M248 537h.1M248 535l-4 2M255 536l-7 3v6M257 530l-6 3M264 531l-6 3"/>
<path d="M267 526l-7 3M273 527l-6 3M276 521l-6 3M278 540l-6 3M282 522l-6 3M287 535l-6 3M296 531l-6 3M305 526l-6 3M314 521l-6 3M628 523v4M628 528v4M628 534v3"/>
<path d="M628 539v3M638 525v3M638 530v4M638 535v4M642 524v3M642 529v3M642 534v3M642 539v3M248 548v7M248 559v6M261 558v6M269 544l-8 4v6"/>
<path d="M628 544v3M628 549v3M628 554v3M628 559v3M638 540v4M638 545v4M638 550v4M638 556v3M642 544v3M642 549v3M642 554v4M642 559v4"/>
<path d="M248 569v7M248 579v7M261 568v7M261 578v7M628 564v3M628 569v4h4M638 561v3M638 566v3M638 571v2M642 569v4h-8M642 564v4M248 589v7"/>
<path d="M248 599v6M261 598v7h-3M261 588v7M244 605h7M253 605h3"/>
</g>
<!-- layer: STEEL -->
<g fill="#000" stroke="#000" stroke-width=".57">
<path d="M232 130h2l-1 4zM301 134h1v4zM667 135h1l-1 4zM626 145h1v4zM264 164l4-1-3 2zM328 170l4-2-3 3zM593 170l4-2-3 3zM665 170l1 4h-2zM448 314v5h-2zM448 314v1zM446 327h2v17zM448 324v3h-2z"/>
<path d="M448 324l1 3h-1zM448 327h1v17zM69 444l2 6h-3zM841 444l1 6h-2z"/>
<path d="M530 154l4 1h-4zM530 155v2l4-2z"/>
<path d="M448 315l1 4zM448 315l1 4h-1z"/>
<path d="M446 327v17h2zM446 344h2l-2 3z"/>
<path d="M448 327v17h1zM448 344h1v3z"/>
</g>
<!-- layer: abutment -->
<path d="M729 596l3 5-3-5-3 5zM732 596l-3 5M801 596l-3 5M804 596l-3 5M727 601l4-5-4 5M734 601l-3-5 3 5M735 601l-3-5 3 5M799 601l4-5-4 5M804 601l-3-5 3 5M806 601l-3-5 3 5M807 601l-3-5 3 5" fill="none" stroke="#000" stroke-width=".57"/>
<g font-size="16.3">
<text x="540" y="717">%%USuperentending Engineer</text>
<text x="562" y="732">%%UGNSS Circle,Kadapa</text>
</g>
<g font-size="15.2">
<text x="64" y="431">A</text>
<text x="834" y="429">A</text>
<text x="53" y="472">CL</text>
<text x="805" y="472">CL</text>
</g>
<text font-size="15" x="562" y="701">%%USD/- Dt: 09.07.2015</text>
<g font-size="10.1">
<text x="1139" y="42">1/2</text>
<text x="901" y="42">NOTES AND SPECIFICATIONS</text>
<text x="464" y="192">SECTION ON 'A-A'</text>
<text x="903" y="328">REFERENCE CODES</text>
<text x="370" y="560">HALF PLAN AT FOUNDATION AND HALF PLAN AT TOP</text>
<text x="907" y="654">REFERENCE DRAWINGS:</text>
<text x="721" y="691">Trail Pit @ km 24.000</text>
</g>
<g font-size="8.1">
<text x="895" y="698">CLIENT</text>
<text x="895" y="717">PROJECT</text>
<text x="895" y="737">TITLE</text>
<text x="895" y="757">CONTRACTORS</text>
</g>
<g font-size="6.7">
<text x="969" y="694">GOVERNMENT OF ANDHRA PRADESH</text>
<text x="969" y="703">IRRIGATION &amp; CAD DEPARTMENT</text>
<text x="969" y="711">GANDIKOATA LIFT IRRIGATION SCHEME</text>
<text x="970" y="720">SANTHAKOVUR MAJOR DISTRIBUTORY</text>
<text x="969" y="732">UNDER TUNNEL</text>
<text x="1028" y="732">AT KM. 24.000</text>
<text x="969" y="741">GENERAL PLAN &amp; SECTIONAL ELEVATION</text>
</g>
<g font-size="6.1">
<text x="895" y="682">REVISION NO:</text>
<text x="987" y="683">DRAWN</text>
<text x="1030" y="683">CHECKED</text>
<text x="1074" y="683">APPROVED</text>
<text x="1119" y="683">DATE</text>
<text x="906" y="773">DRAWING NO:</text>
<text x="1016" y="773">SCALE</text>
<text x="1107" y="773">DATE</text>
</g>
<g font-size="5.7">
<text x="897" y="53">1. ALL DIMENSIONS ARE IN MILLMETRES AND THE LEVELS ARE IN METRES.</text>
<text x="898" y="63">2. DO NOT SCALE THE DRAWING. ONLY FIGURED DIMENSIONS SHALL BE FOLLOWED.</text>
<text x="898" y="74">3. 200 THICK SIDE REVETMENT IS PROPOSED FOR THE BANKS BOTH ON U/S &amp; D/S</text>
<text x="345" y="79">500</text>
<text x="898" y="84">4. THE SPECIFICATIONS PROPOSED FOR THE VARIOUS COMPONENTS OF THE STRUCTURE ARE AS FOLLOWS</text>
<text x="259" y="86">5150</text>
<text x="317" y="86">4000</text>
<text x="370" y="86">2500</text>
<text x="406" y="86">2325</text>
<text x="441" y="86">4610</text>
<text x="476" y="86">2325</text>
<text x="532" y="86">5000</text>
<text x="580" y="88">500</text>
<text x="596" y="86">4050</text>
<text x="659" y="86">5000</text>
<text x="898" y="94">5. THE SBC OF FOUNDATION STRATA ENSURED BEFORE EXECUTION</text>
<text x="229" y="100">U/S RETURN WALL IN CC M15</text>
<text x="336" y="106">+237.328</text>
<text x="374" y="104">+237.328</text>
<text x="431" y="106">TBL +237.328</text>
<text x="514" y="104">+237.328</text>
<text x="584" y="108">+237.328</text>
<text x="898" y="104">6. 12MM THE EXPANSIVE JOINT WITH 300MM EIDE PVC WATER STOPPER AND MASTIC PAD SHALL BE PROVIDED</text>
<text x="164" y="112">225THICK SIDE REVETMENT</text>
<text x="633" y="109">D/S RETURN WALL IN CC M15</text>
<text x="290" y="119">+237.211</text>
<text x="436" y="119">FSL +236.828</text>
<text x="673" y="115">200THICK SIDE REVETMENT</text>
<text x="898" y="115">AT JUNCTIONS BETWEEN SIDE WALLS &amp; WINGS &amp; FILLED WITH SEILING COUMPOUND</text>
<text x="296" y="124">500</text>
<text x="366" y="120">LEFT BANK</text>
<text x="520" y="120">RIGHT BANK</text>
<text x="626" y="123">500</text>
<text x="641" y="124">+236.303</text>
<text x="898" y="125">7.75MMDIA WEEPHOLES ARE PROVIDED IN WINGS,RETURNS WITH REVERCE FILLERE @1800C/CSTAGGEND BOTH</text>
<text x="436" y="135">CBL +235.778</text>
<text x="898" y="135">VERTICULLY &amp; HORIZONTLY</text>
<text x="264" y="138">MFL+236.611</text>
<text x="351" y="144">800</text>
<text x="431" y="142">+235.703</text>
<text x="572" y="144">800</text>
<text x="640" y="144">MFL +235.703</text>
<text x="898" y="145">8.PROVIDE 2ROWS AT 16 DIA DOWEL BANKS @1000C/C INSLAB UNDER HEAD WALLS</text>
<text x="168" y="156">+234.900</text>
<text x="283" y="155">+234.900</text>
<text x="478" y="152">+235.453</text>
<text x="652" y="153">SLOPE 1.5:1</text>
<text x="301" y="161">1700</text>
<text x="537" y="158">FLOW</text>
<text x="618" y="161">1250</text>
<text x="322" y="165">+235.953</text>
<text x="436" y="164">DBL +233.953</text>
<text x="590" y="165">+233.953</text>
<text x="725" y="163">+233.953</text>
<text x="452" y="172">+233.703</text>
<text x="273" y="180">2575</text>
<text x="298" y="177">+233.353</text>
<text x="400" y="176">+233.403</text>
<text x="459" y="180">17760</text>
<text x="601" y="177">+233.353</text>
<text x="645" y="179">2625</text>
<text x="149" y="185">225THICK BED PITCHING OVER</text>
<text x="296" y="185">+233.000</text>
<text x="633" y="185">+233.000</text>
<text x="680" y="184">225THICK BED PITCHING OVER</text>
<text x="154" y="191">150 THICK GRAVEL BACKING</text>
<text x="315" y="191">650Th thick Appron Over 100mm</text>
<text x="580" y="191">500Th thick Appron Over 100mm</text>
<text x="680" y="190">150 THICK GRAVEL BACKING</text>
<text x="910" y="191">Sl.No</text>
<text x="946" y="191">DETAILS OF COMPONENTS</text>
<text x="1033" y="191">GRADE OF CONCRETE</text>
<text x="1101" y="191">MAX. SIZE OF C.A</text>
<text x="346" y="198">Thick waering coat</text>
<text x="611" y="198">Thick waering coat</text>
<text x="915" y="206">1</text>
<text x="935" y="206">SEALING COAT OVER BOX</text>
<text x="1051" y="206">CC M25</text>
<text x="1112" y="206">20 MM</text>
<text x="935" y="212">IN CANAL PORTION &amp; OVER BOTTOM</text>
<text x="935" y="218">MEMBER OF BOX</text>
<text x="915" y="226">2</text>
<text x="935" y="226">BOX UNDER CANAL TROUGH,</text>
<text x="1051" y="226">RCC M20</text>
<text x="1112" y="226">20 MM</text>
<text x="935" y="234">OF APRON</text>
<text x="915" y="243">4</text>
<text x="935" y="243">WEARING COAT OVER APRON FLOOR</text>
<text x="1051" y="242">CC M20</text>
<text x="1112" y="242">20 MM</text>
<text x="915" y="253">5</text>
<text x="935" y="253">HEAD WALL, WING &amp; RETURNS</text>
<text x="1051" y="257">CC M15</text>
<text x="1112" y="257">40 MM</text>
<text x="915" y="263">6</text>
<text x="935" y="263">CANAL LINING</text>
<text x="1051" y="267">CC M15</text>
<text x="1112" y="267">40 MM</text>
<text x="915" y="273">7</text>
<text x="935" y="273">FOUNDATION CONCRETE OF WINGS,</text>
<text x="935" y="279">RETURNS, CUTOFF WALL OF RETURN</text>
<text x="1051" y="277">CC M15</text>
<text x="1112" y="277">40 MM</text>
<text x="1051" y="287">CC M15</text>
<text x="1112" y="287">40 MM</text>
<text x="915" y="289">8</text>
<text x="935" y="289">LEVELLING COURSE BELOW BOX</text>
<text x="377" y="310">2500</text>
<text x="406" y="310">2325</text>
<text x="441" y="310">4610</text>
<text x="476" y="310">2325</text>
<text x="523" y="310">5000</text>
<text x="182" y="315">AGL +234.700</text>
<text x="223" y="329" transform="rotate(180 223 329)">SIDE SLOPE 1.5:1</text>
<text x="670" y="334">AGL +234.700</text>
<text x="901" y="342">1.</text>
<text x="921" y="342">IS : 456 - 2000</text>
<text x="128" y="347">TBL ++237.328</text>
<text x="259" y="344">250</text>
<text x="357" y="347" transform="rotate(90 357 347)">SIDE SLOPE 2:1</text>
<text x="486" y="346" transform="rotate(90 486 346)">SIDE SLOPE 1:1</text>
<text x="716" y="353" transform="rotate(180 716 353)">SIDE SLOPE 1.5:1</text>
<text x="902" y="350">2.</text>
<text x="921" y="350">IS : 383</text>
<text x="239" y="356" transform="rotate(-90 239 356)">1000</text>
<text x="433" y="355">CANAL FLOW</text>
<text x="902" y="358">3.</text>
<text x="921" y="358">IS : 7784 (PART l &amp; ll )</text>
<text x="242" y="370">500</text>
<text x="901" y="366">4.</text>
<text x="921" y="366">IS : 3370 ( PART I , II )</text>
<text x="249" y="377">1200</text>
<text x="368" y="372">TBL +237.328</text>
<text x="432" y="372">CBL +235.778</text>
<text x="514" y="372">TBL +237.328</text>
<text x="736" y="372">+237.328</text>
<text x="901" y="374">5.</text>
<text x="921" y="374">IS : 1783 - 1985</text>
<text x="238" y="383">250</text>
<text x="650" y="383" transform="rotate(-90 650 383)">1000</text>
<text x="407" y="389" transform="rotate(-90 407 389)">SIDE SLOPE 1.5 :1</text>
<text x="623" y="394">250</text>
<text x="636" y="392">500</text>
<text x="383" y="399">75 TH LINING IN CC M15 FOR CANAL BED AND SIDE SLOPES</text>
<text x="569" y="400" transform="rotate(-90 569 400)">SIDE SLOPE 1.5:1</text>
<text x="184" y="406">SIDE SLOPE 1.5:1</text>
<text x="399" y="407">BEYOND STRUCTURE FOR A LENGTH OF 5 M</text>
<text x="667" y="418">SLOPE 1.5:1</text>
<text x="286" y="421" transform="rotate(-63 286 421)">1250</text>
<text x="279" y="426" transform="rotate(-63 279 426)">500</text>
<text x="304" y="436" transform="rotate(31 304 436)">+237.211</text>
<text x="602" y="439" transform="rotate(72 602 439)">1250</text>
<text x="628" y="439" transform="rotate(72 628 439)">500</text>
<text x="354" y="449">1250</text>
<text x="588" y="454" transform="rotate(-90 588 454)">1250</text>
<text x="477" y="460" transform="rotate(-90 477 460)">250</text>
<text x="356" y="466">300</text>
<text x="572" y="466">300</text>
<text x="583" y="465" transform="rotate(-3 583 465)">500</text>
<text x="603" y="465">4050</text>
<text x="155" y="471">U/S</text>
<text x="182" y="473">+234.900</text>
<text x="254" y="470">+233.953</text>
<text x="345" y="470">500</text>
<text x="697" y="471">+233.753</text>
<text x="746" y="472">D/S</text>
<text x="219" y="475">2500</text>
<text x="463" y="477" transform="rotate(-90 463 477)">2300</text>
<text x="640" y="479" transform="rotate(-90 640 479)">5000</text>
<text x="656" y="480">2625</text>
<text x="281" y="482">4000</text>
<text x="469" y="491" transform="rotate(-90 469 491)">250</text>
<text x="792" y="594">+234.700</text>
<text x="754" y="618">All Soils</text>
<text x="741" y="624" transform="rotate(-90 741 624)">0.400</text>
<text x="758" y="661">Soft Rock</text>
<text x="901" y="670">1. DRAWING NO. GLIS/SKC/UT-27.900/002/2010 - SECTIONS &amp; R.C.C. DETAILS OF BOX</text>
</g>
<g font-size="5.6">
<text x="975" y="750">KBL - MCCL (JV)</text>
<text x="975" y="758">HYDERABAD</text>
<text x="898" y="789">GLIS/SKC/UT/</text>
<text x="1004" y="789">AS INDICATED</text>
<text x="898" y="795">27.900/001/2010</text>
</g>
<g font-size="5.1">
<text x="511" y="200">SCALE 1:100</text>
<text x="551" y="584">SCALE 1:100</text>
</g>
<text font-size="2.8" x="406" y="153">75TH WEARING COAT</text>
</svg>
